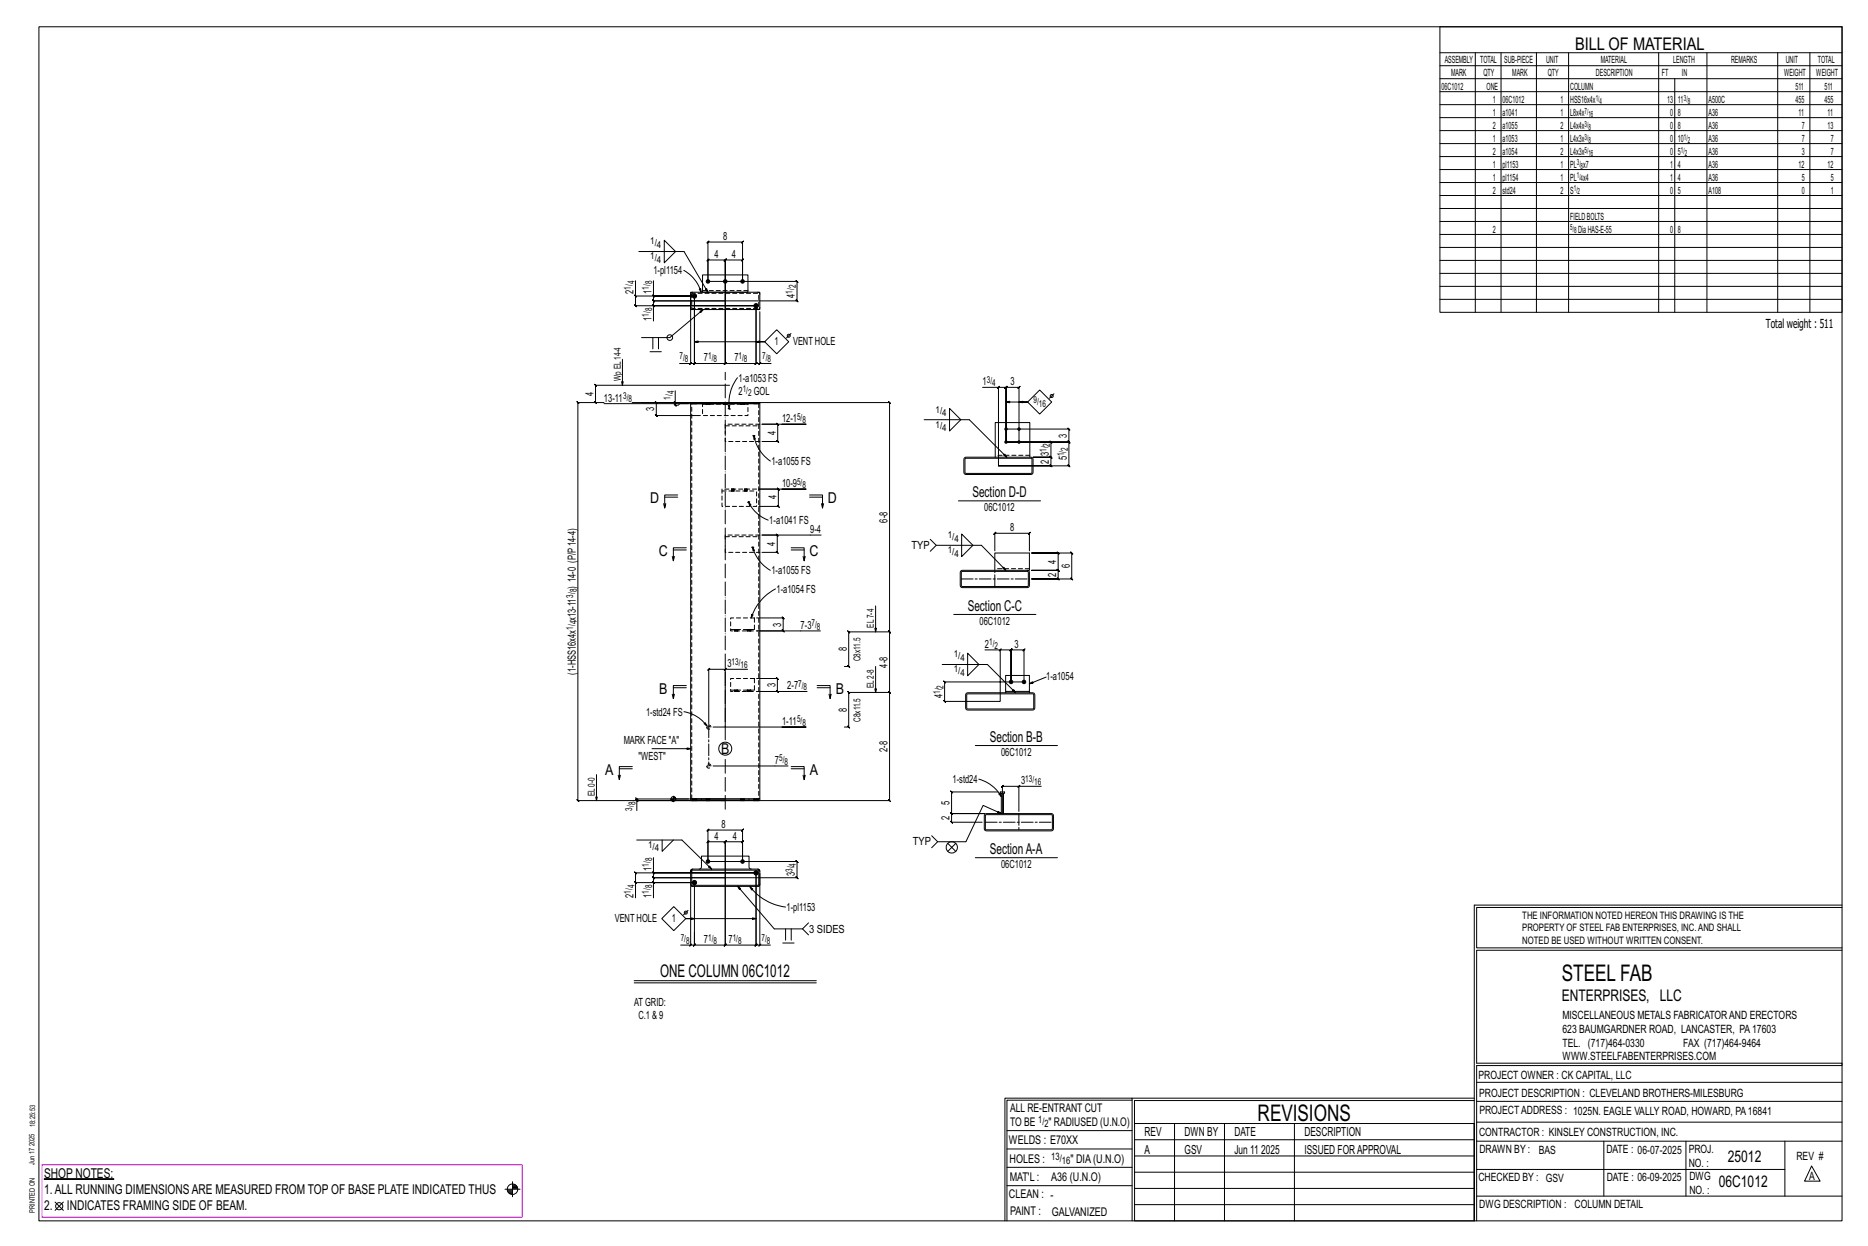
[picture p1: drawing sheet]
<svg xmlns="http://www.w3.org/2000/svg" width="914mm" height="610mm" viewBox="0 0 914 610" stroke-linecap="round" stroke-linejoin="round" font-family="sans-serif">
<g fill="#000" stroke="#000" stroke-width=".49">
<path d="M22 577h34z"/>
<circle cx="347" cy="138" r=".9"/>
<circle cx="355" cy="138" r=".9"/>
<circle cx="363" cy="138" r=".9"/>
<circle cx="340" cy="145" r="1.1"/>
<circle cx="370" cy="150" r="1.1"/>
<circle cx="492" cy="210" r=".6"/>
<circle cx="492" cy="216" r=".6"/>
<circle cx="499" cy="216" r=".6"/>
<circle cx="499" cy="210" r=".6"/>
<circle cx="495" cy="334" r=".9"/>
<circle cx="501" cy="334" r=".9"/>
<circle cx="340" cy="432" r="1.1"/>
<circle cx="347" cy="421" r=".9"/>
<circle cx="363" cy="421" r=".9"/>
<circle cx="370" cy="427" r="1.1"/>
</g>
<g fill="none" stroke="#000" stroke-width=".49">
<path d="M19 13h883v584h-883zM705 13h197v140h-197zM705 26h197M705 32h197M705 39h197M722 26v127M735 26v127M752 26v127M768 26v127M812 26v127M820 39v114M836 26v127"/>
<path d="M870 26v127M886 26v127M705 45h197M705 51h197M705 58h197M705 64h197M705 70h197M705 77h197M705 83h197M705 89h197M705 96h197M325 118l6 5-6 6z"/>
<path d="M705 102h197M705 108h197M705 115h197M311 137v8h29h-20v-8M313 123h22l12 20M335 132a18 18 0 0 1 8 11M344 135h22v8h-22zM347 138v-11l-1 1 1-1h8v1l1-1h-1v20v-20v1l1-1h-1h8v1l1-1h-1v11v-20h1l-1 1v-1h-16l-1 1 1-1v20h43v-1l1 1h-1v9l1 1-1-1h-35M705 121h197M705 127h197M705 134h197M311 144l1 1z"/>
<path d="M311 145v5v-1l1 1h-1h59h-50v7M319 144l1 1zM319 149l1 1zM320 145v2h-1l1 1v-1h35M338 143h34v8h-34zM338 145v33h-5M342 141h1v2zM344 151l-16 14h-14M355 147h-35h-1l1 1v-1v3M372 152v26h5M705 140h197M705 146h197"/>
<path d="M305 176v12M318 172h6M320 165v6M322 165v6M338 178l1-1zM338 178h2h-1l1-1v1v-33v33h-1l1-1v1h15l1-1-1 1v-31v31l1-1-1 1h15l1-1-1 1v-28v28l1-1-1 1h2M340 167h34h-4M372 178v-1l-1 1zM380 161l6 6-6 6-6-6zM387 163l-2 2M291 196l1 1zM296 197h-13l-1-1 1 1v195l-1-1 1 1h72h-43v5"/>
<path d="M296 197h41M309 197h46M330 196l1 1zM331 191v6h-17M331 197v1h-1l1 1v-1h1l1-1h22M338 197h34h-34zM338 197v195h1M339 197h.1M339 197h32M341 197h.1M343 197h-22v-1l1 1h-1v6l1 1-1-1h22M346 197h.1"/>
<path d="M346 198h.1M347 197h.1M347 198h.1M353 197h82v-1l1 1h-1v112M354 197h.1M354 198h.1M356 197h.1M356 198h.1M356 200h1M356 198h1v2zM357 188h-65h-1l1 1v-1v9M361 185a21 21 0 0 0-4 15"/>
<path d="M363 197h.1M363 198h.1M364 197h.1M364 198h.1M369 197h.1M371 197h.1M372 197v194h-34M465 200l5 5-5 6zM481 190h8v38M489 190v-1l-1 1zM489 190h3l1-1-1 1v26v-26l1-1-1 1h7h-1l1-1v1v26M492 197h11h-4"/>
<path d="M509 191l6 6-6 6-6-6zM516 193l-2 2M357 200h1M368 213h1M369 213l1 2h-1zM369 213a19 19 0 0 0 8 13M369 213h1M383 208h12h-22h8l-1-1 1 1v8h-1l1 1v-1h-8M452 205h22l19 19M492 210h31v-1l1 1h-1v6l1 1-1-1h-31h31l1 1-1-1v12v-1l1 1h-1h-34h25h1l-1-1v1v-4h1l-1-1v1h-8h8h1l-1-1v1v-8l1 1-1-1h-22M358 239h.1M359 239h.1"/>
<path d="M364 239h.1M366 239h.1M383 239h12h-24h10l1 1-1-1v9v-1l1 1h-1h-10M472 224h33l1 1v6l-1 1h-33v-1zM473 224h32v7l-32 1zM487 224v-17h17v17M325 246v3M325 243h7M332 242h-7v7l1-3M358 240h.1M359 240h.1M364 240h.1"/>
<path d="M366 240h.1M366 246l2 1h-1zM366 246a17 17 0 0 0 10 8M366 246h.1M367 246h-1M396 242h7v7v-3M396 243h7M402 246l1 3M469 245h40M329 272l1 2M330 269h6M336 268h-6v6v-2"/>
<path d="M368 268h.1M368 268l1 1v1zM368 268a19 19 0 0 0 9 11M368 268h1M387 268h7v6v-2M387 269h7M393 272l1 2M402 262h-29h7v-1l1 1h-1v8l1 1-1-1h-7M455 264l3 3h22l12 12M458 267l-3 3M470 279h33l1 1v7h-1h-32l-1-1zM471 280h32v7h-32z"/>
<path d="M471 261l5 6-5 5zM487 279v-8h17v8h-1M487 270v-9h-1l1-1v1h17h-1l1-1v1v9M505 271h20l-1-1 1 1v12h-1l1 1v-1h-20h13v1l-1-1h1v-4v1l-1-1h1h-13h13v1l-1-1h1v-8l-1-1 1 1zM380 288a24 24 0 0 0-12 14M429 296v13M359 308h.1M359 309h.1M361 308h.1M361 309h.1M366 308h.1M366 309h.1"/>
<path d="M368 308h.1M368 309h.1M368 301h1l-1 1zM370 302h13l1 1-1-1v7v-1l1 1h-1h-13h32M435 309l1 1zM467 301h40M474 320l5 5-5 6zM482 318h8v25h-28l1 1-1-1v-9h1l-1-1v1h39v-16l1-1-1 1h-6v-1l-1 1h1v16v-16v-1l-1 1h1h-5M489 318l1-1zM329 340l1 2M330 336h6M336 335h-6v7v-2"/>
<path d="M355 327h1l-1 1zM355 327h-8l-1 1 1-1v27M359 338h.1M361 338h.1M366 338h.1M366 327h-11v29M368 338h.1M370 332h11l-1-1 1 1v6h-1l1 1v-1h-11h25M400 335h6v7l1-2M400 336h6M406 340v2M413 326l3 1-1-1v-17l1 1-1-1h20l1 1-1-1v30"/>
<path d="M429 326v13M435 338l1 1zM461 325h22l14 14M473 339h33l1 1-1 7h-1h-32v-1zM473 340l33-1v8h-32zM492 339v-1h12v1M492 338v-8h12v8M512 331l-8 4M335 348a17 17 0 0 1 11 7M345 354l1 1zM349 356h46h-12M413 356h3l-1-1v1v-17h1l-1-1v1h20v-1l1 1h-1v53v-1l1 1h-1h-82"/>
<path d="M292 379v13M303 379v2M303 376h7M310 375h-7v6l1-2M319 366h19M349 375h37M387 375h7v6v-2M387 376h7M393 379l1 2M477 365h41M311 391l1 1zM328 391h9"/>
<path d="M328 391h2M329 391h1M329 392h1M330 389v3M330 391h1M330 390h1M330 390h.1M339 391h.1M339 392h.1M339 391h32v1h-32zM341 391h.1M341 392h.1"/>
<path d="M346 391h.1M346 392h.1M347 391h.1M347 392h.1M355 391h-43l-1-1 1 1v1M363 391h.1M363 392h.1M364 391h.1M364 392h.1M369 391h.1M369 392h.1M371 391h.1"/>
<path d="M371 392h.1M372 391v1h-1M479 381a18 18 0 0 1 11 9M482 398h33l1 1v7l-1 1-33-1v-1zM482 399h33v7h-32zM489 387h-23h-1l1 1v-1v11h-1l1 1v-1h16h-16h-1l1 1v-1v4h-1l1 1v-1h15M489 388h1v2zM490 387h2v1h-2zM490 388v10l-9-4-8 18h-14l-3-3M491 388v10M498 385l1-1zM499 385h-8v-1l-1 1h1v13"/>
<path d="M510 385h-11v12M312 411h22l14 14M320 420v7h50h-59l1 1-1-1v5M324 411v6l6-6M347 412v-1l-1 1h1v9h43l1 1-1-1v8l1 1-1-1h-35v-17l1-1-1 1zM459 412l-3 3M464 413l2 2 2-2M464 417l2-2 2 2M477 420h41M311 431l1 1zM311 439v-7h29h-20v7M319 427l1 1z"/>
<path d="M319 431l1 1zM320 427v2h-1l1 1v-1h35M338 434v28h-5M338 433h.1M338 426h.1M338 426l33-1 1 1v7l-1 1h-32l-1-1zM339 433v1M339 425h.1M339 426h32v7h-32zM342 425l1-1v-5h24v5l1 1M347 421v-15l-1 1 1-1h16v1l1-1h-1v15v-9l1-1-1 1h-8l1-1-1 1v17M355 429h-35h-1l1 1v-1v3"/>
<path d="M355 429v33h1l-1 1v-1h-15l-1 1 1-1v-30M355 429v33v1l1-1h-1h15v1l1-1h-1v-35v35v1l1-1h-1h2M361 434l18 20h14l3-2M367 434l2 1h-1zM367 434a26 26 0 0 0 18 10M371 425h.1M371 433v1M372 426h.1M372 433h.1M372 427v35h5M330 444l6 5-6 6-6-6zM337 445l-2 3"/>
<path d="M340 449h-4h34M340 456v6l-1 1 1-1h-2M385 454v6M387 454v6M393 454l3 3M722 443v154M722 443h180M902 444h-179v20h179M310 480h90M338 462v1l1-1zM371 463l1-1zM383 461h6"/>
<path d="M902 465h-179v55h179v1h-179v76M310 481h90M554 538h-61v59M554 537h168M722 538h-167v13M723 539h179M723 530h179M493 553h61M555 550h167v47h-167zM555 558h167M575 550v47M599 550v47"/>
<path d="M634 550v47M723 549h179M723 558h179M785 558v27M825 558v27M874 558v27M251 578v8M251 580h1M493 571h61M493 562h61M555 573h167M555 566h167"/>
<path d="M723 572h151M887 570l4 8h-8zM27 588l4 4M31 588l-4 4M247 582h8M248 582h3M248 583h3M249 583h2M249 584h2M251 581h2M251 580h2M492 597v-60h62v60"/>
<path d="M493 580h61M555 589h167M555 581h167M723 585h179"/>
<circle cx="328" cy="165" r="1.4"/>
<circle cx="386" cy="164" r=".7"/>
<circle cx="515" cy="194" r=".7"/>
<circle cx="355" cy="366" r="3"/>
<circle cx="330" cy="391" r="1.2"/>
<circle cx="466" cy="415" r="2.8"/>
<circle cx="336" cy="446" r=".7"/>
<circle cx="29" cy="590" r="1.8"/>
<circle cx="251" cy="582" r="2.6"/>
</g>
<path d="M21 570h235v26h-235z" fill="none" stroke="#f0f" stroke-width=".5"/>
<g fill="none" stroke="#000" stroke-width=".49" stroke-dasharray="2 1.4">
<path d="M338 150l1 1M339 144h-1M339 144h32v7h-32zM339 143l-1 1h1M366 142h-22M371 151l1-1M372 144l-1-1M339 197h.1M340 197h-1M340 197h.1M341 197h.1M344 197v6h22v-6"/>
<path d="M344 198h22M346 197v1M346 197h.1M347 197v1zM347 197l-1 1M347 198h-1M347 197v1M347 197h.1M347 198h.1M347 198v-1M354 197v1M354 197h.1"/>
<path d="M355 197l-1 1M355 197v1zM355 198h.1M355 197v1M356 197v1M356 197h.1M356 198h.1M356 198v-1M363 197v1M363 197h.1M363 197l1 1zM363 198h.1"/>
<path d="M364 197v1M364 197h.1M364 198h.1M364 198v-1M369 197h.1M370 197h-1M370 197h.1M371 197h.1M371 197v194M355 208h17M372 208h-17v8h17M353 239h17v9h-17z"/>
<path d="M358 239v1M358 239h.1M359 239v1zM359 239l-1 1M359 239v1M359 239h.1M364 239v1M364 239h1M365 239l-1 1M365 239v1M365 239v1zM366 239h.1"/>
<path d="M504 223h-17M353 240h17M359 240h-1M359 240h.1M359 240v-1M365 240h.1M366 240h.1M366 240v-1M355 263h17M372 262h-17v8h17M504 278h-17M358 302h11v7h-11z"/>
<path d="M359 308h1M359 308v1M360 309h-1M360 309v-1M360 308v1zM360 309l1-1M360 308h1M361 309v-1M361 309h.1M366 308h.1M366 308v1M366 309h.1"/>
<path d="M366 309v-1M366 308l1 1zM367 309v-1M367 308h.1M367 309l1-1M368 309v-1M368 309h-1M369 308h-11M358 332h11v6h-11zM359 338h1M359 338h.1M360 338h-1"/>
<path d="M360 338h.1M360 338h1M361 338h.1M366 338h.1M366 338h1zM367 338h.1M367 338h1M368 338h.1M368 338h-1M369 338h-11M339 391v-194M339 391v1"/>
<path d="M339 391h.1M340 391l-1 1M340 391v1zM340 392h.1M340 391v1M341 391v1M341 391h.1M341 392h.1M341 392v-1M343 391v1M346 391v1M346 391h.1"/>
<path d="M347 391v1zM347 391l-1 1M347 392h-1M347 391v1M347 391h.1M347 392h.1M347 392v-1M363 391v1M363 391h.1M363 391l1 1zM363 392h.1M364 391v1"/>
<path d="M364 391h.1M364 392h.1M364 392v-1M367 392v-1M369 391v1M369 391h.1M370 391l-1 1M370 391v1zM370 392h.1M370 391v1M371 391v1M371 391h.1"/>
<path d="M371 392h.1M371 392v-1M338 433h.1M338 426h1h-1M338 433h1M339 425l-1 1M339 434h.1M339 425h.1M371 434h.1M371 425h.1M371 433h1M372 426l-1-1"/>
<path d="M372 433h.1M372 426h.1"/>
<circle cx="347" cy="356" r=".5"/>
<circle cx="347" cy="356" r="1.1"/>
<circle cx="347" cy="375" r=".5"/>
<circle cx="347" cy="375" r="1.1"/>
</g>
<path d="M355 362v-180M355 396v-25" fill="none" stroke="#000" stroke-width=".49" stroke-dasharray="6.8 1 0 1"/>
<path d="M471 283h33M487 287v-7M347 355v19M499 398v9M482 402h34" fill="none" stroke="#000" stroke-width=".49" stroke-dasharray="5.8 1 1 1"/>
<g font-size="11.2">
<text x="764" y="480">STEEL FAB</text>
<text x="616" y="548">REVISIONS</text>
</g>
<g font-size="8.6">
<text x="771" y="24">BILL OF MATERIAL</text>
<text x="323" y="478">ONE COLUMN 06C1012</text>
</g>
<g font-size="7.9">
<text x="765" y="490">ENTERPRISES, LLC</text>
<text x="846" y="569">25012</text>
<text x="841" y="581">06C1012</text>
</g>
<g font-size="7.3">
<text x="476" y="243">Section D-D</text>
<text x="318" y="246">D</text>
<text x="405" y="246">D</text>
<text x="323" y="272">C</text>
<text x="396" y="272">C</text>
<text x="474" y="299">Section C-C</text>
<text x="323" y="339">B</text>
<text x="409" y="339">B</text>
<text x="485" y="363">Section B-B</text>
<text x="353" y="369">B</text>
<text x="296" y="379">A</text>
<text x="396" y="379">A</text>
<text x="485" y="418">SectionA-A</text>
</g>
<g font-size="6.6">
<text x="22" y="576">SHOP NOTES:</text>
<text x="22" y="584">1.ALL RUNNING DIMENSIONSARE MEASURED FROM TOP OF BASE PLATE INDICATED THUS</text>
<text x="22" y="592">2.</text>
<text x="33" y="592">INDICATES FRAMING SIDE OF BEAM.</text>
</g>
<g font-size="6.1">
<text x="864" y="161">Total weight : 511</text>
<text x="560" y="556">REV</text>
<text x="580" y="556">DWN BY</text>
<text x="604" y="556">DATE</text>
<text x="639" y="556">DESCRIPTION</text>
<text x="560" y="564">A</text>
<text x="580" y="564">GSV</text>
<text x="604" y="564">Jun 11</text>
<text x="617" y="564">2025</text>
<text x="639" y="564">ISSUED FORAPPROVAL</text>
</g>
<g font-size="5.9">
<text x="494" y="560">WELDS : E70XX</text>
<text x="494" y="569">HOLES :</text>
<text x="524" y="569">&quot; DIA(U.N.O)</text>
<text x="494" y="578">MAT'L :</text>
<text x="515" y="578">A36 (U.N.O)</text>
<text x="494" y="586">CLEAN : -</text>
<text x="495" y="595">PAINT :</text>
<text x="515" y="595">GALVANIZED</text>
</g>
<g font-size="5.8">
<text x="494" y="544">ALL RE-ENTRANT CUT</text>
<text x="494" y="551">TO BE</text>
<text x="513" y="551">&quot; RADIUSED (U.N.O)</text>
</g>
<g font-size="5.6">
<text x="765" y="499">MISCELLANEOUS METALS FABRICATORAND ERECTORS</text>
<text x="765" y="505">623 BAUMGARDNER ROAD, LANCASTER, PA17603</text>
<text x="765" y="512">TEL. (717)464-0330</text>
<text x="824" y="512">FAX (717)464-9464</text>
<text x="765" y="519">WWW.STEELFABENTERPRISES.COM</text>
<text x="724" y="528">PROJECT OWNER : CK CAPITAL, LLC</text>
<text x="724" y="537">PROJECT DESCRIPTION : CLEVELAND BROTHERS-MILESBURG</text>
<text x="724" y="545">PROJECTADDRESS : 1025N. EAGLE VALLY ROAD, HOWARD, PA16841</text>
<text x="724" y="556">CONTRACTOR : KINSLEY CONSTRUCTION, INC.</text>
<text x="724" y="564">DRAWN BY :</text>
<text x="753" y="564">BAS</text>
<text x="786" y="564">DATE : 06-07-2025</text>
<text x="827" y="564">PROJ.</text>
<text x="879" y="568">REV #</text>
<text x="827" y="571">NO. :</text>
<text x="724" y="578">CHECKED BY : GSV</text>
<text x="787" y="578">DATE : 06-09-2025</text>
<text x="827" y="578">DWG</text>
<text x="886" y="578">A</text>
<text x="827" y="584">NO. :</text>
<text x="724" y="591">DWG DESCRIPTION : COLUMN DETAIL</text>
</g>
<g font-size="5.5">
<text x="354" y="117">8</text>
<text x="350" y="126">4</text>
<text x="358" y="126">4</text>
<text x="320" y="134">1-pl1154</text>
<text x="310" y="144" transform="rotate(-90 310 144)">2</text>
<text x="319" y="144" transform="rotate(-90 319 144)">1</text>
<text x="389" y="146" transform="rotate(-90 389 146)">4</text>
<text x="319" y="157" transform="rotate(-90 319 157)">1</text>
<text x="379" y="169">1</text>
<text x="388" y="169">VENT HOLE</text>
<text x="345" y="177">7</text>
<text x="359" y="177">7</text>
<text x="362" y="187">1-a1053 FS</text>
<text x="481" y="189">1</text>
<text x="495" y="189">3</text>
<text x="291" y="194" transform="rotate(-90 291 194)">4</text>
<text x="296" y="196">13-11</text>
<text x="362" y="193">2</text>
<text x="369" y="193">GOL</text>
<text x="320" y="201" transform="rotate(-90 320 201)">3</text>
<text x="383" y="207">12-1</text>
<text x="380" y="213" transform="rotate(-90 380 213)">4</text>
<text x="522" y="214" transform="rotate(-90 522 214)">3</text>
<text x="378" y="228">1-a1055 FS</text>
<text x="513" y="227" transform="rotate(-90 513 227)">2</text>
<text x="513" y="223" transform="rotate(-90 513 223)">3</text>
<text x="522" y="225" transform="rotate(-90 522 225)">5</text>
<text x="383" y="238">10-9</text>
<text x="380" y="244" transform="rotate(-90 380 244)">4</text>
<text x="482" y="250">06C1012</text>
<text x="377" y="256">1-a1041 FS</text>
<text x="434" y="256" transform="rotate(-90 434 256)">6-8</text>
<text x="397" y="261">9-4</text>
<text x="494" y="260">8</text>
<text x="379" y="267" transform="rotate(-90 379 267)">4</text>
<text x="446" y="269">TYP</text>
<text x="517" y="276" transform="rotate(-90 517 276)">4</text>
<text x="378" y="281">1-a1055 FS</text>
<text x="524" y="278" transform="rotate(-90 524 278)">6</text>
<text x="517" y="282" transform="rotate(-90 517 282)">2</text>
<text x="282" y="288" transform="rotate(-90 282 288)">) 14-0 (P/P14-4)</text>
<text x="380" y="290">1-a1054 FS</text>
<text x="282" y="304" transform="rotate(-90 282 304)">x13-11</text>
<text x="479" y="306">06C1012</text>
<text x="382" y="307" transform="rotate(-90 382 307)">3</text>
<text x="392" y="308">7-3</text>
<text x="482" y="317">2</text>
<text x="497" y="317">3</text>
<text x="414" y="319" transform="rotate(-90 414 319)">8</text>
<text x="356" y="326">3</text>
<text x="434" y="327" transform="rotate(-90 434 327)">4-8</text>
<text x="282" y="330" transform="rotate(-90 282 330)">(1-HSS16x4x</text>
<text x="512" y="333">1-a1054</text>
<text x="380" y="336" transform="rotate(-90 380 336)">3</text>
<text x="385" y="337">2-7</text>
<text x="461" y="342" transform="rotate(-90 461 342)">4</text>
<text x="316" y="350">1-std24 FS</text>
<text x="414" y="348" transform="rotate(-90 414 348)">8</text>
<text x="383" y="355">1-11</text>
<text x="305" y="364">MARK FACE &quot;A&quot;</text>
<text x="313" y="372">&quot;WEST&quot;</text>
<text x="434" y="368" transform="rotate(-90 434 368)">2-8</text>
<text x="490" y="370">06C1012</text>
<text x="379" y="374">7</text>
<text x="466" y="383">1-std24</text>
<text x="500" y="384">3</text>
<text x="465" y="394" transform="rotate(-90 465 394)">5</text>
<text x="465" y="401" transform="rotate(-90 465 401)">2</text>
<text x="353" y="405">8</text>
<text x="350" y="411">4</text>
<text x="359" y="411">4</text>
<text x="447" y="414">TYP</text>
<text x="319" y="426" transform="rotate(-90 319 426)">1</text>
<text x="490" y="425">06C1012</text>
<text x="389" y="429" transform="rotate(-90 389 429)">3</text>
<text x="310" y="439" transform="rotate(-90 310 439)">2</text>
<text x="319" y="439" transform="rotate(-90 319 439)">1</text>
<text x="385" y="446">1-pl1153</text>
<text x="301" y="451">VENT HOLE</text>
<text x="329" y="451">1</text>
<text x="345" y="461">7</text>
<text x="357" y="461">7</text>
<text x="396" y="456">3 SIDES</text>
<text x="310" y="492">AT GRID:</text>
<text x="312" y="499">C.1 &amp; 9</text>
</g>
<g font-size="5">
<text x="745" y="450">THE INFORMATION NOTED HEREON THIS DRAWING IS THE</text>
<text x="745" y="456">PROPERTY OF STEEL FAB ENTERPRISES, INC.AND SHALL</text>
<text x="745" y="462">NOTED BE USED WITHOUT WRITTEN CONSENT.</text>
<text x="508" y="550">1/</text>
<text x="511" y="551">2</text>
<text x="515" y="568">13/</text>
<text x="520" y="570">16</text>
</g>
<g font-size="4.9">
<text x="707" y="31">ASSEMBLY</text>
<text x="725" y="31">TOTAL</text>
<text x="736" y="31">SUB-PIECE</text>
<text x="757" y="31">UNIT</text>
<text x="784" y="31">MATERIAL</text>
<text x="819" y="31">LENGTH</text>
<text x="847" y="31">REMARKS</text>
<text x="874" y="31">UNIT</text>
<text x="890" y="31">TOTAL</text>
<text x="710" y="37">MARK</text>
<text x="726" y="37">QTY</text>
<text x="740" y="37">MARK</text>
<text x="758" y="37">QTY</text>
<text x="781" y="37">DESCRIPTION</text>
<text x="814" y="37">FT</text>
<text x="823" y="37">IN</text>
<text x="873" y="37">WEIGHT</text>
<text x="889" y="37">WEIGHT</text>
<text x="706" y="44">06C1012</text>
<text x="728" y="44">ONE</text>
<text x="769" y="44">COLUMN</text>
<text x="879" y="44">511</text>
<text x="893" y="44">511</text>
<text x="731" y="50">1</text>
<text x="736" y="50">06C1012</text>
<text x="764" y="50">1</text>
<text x="769" y="50">HSS16x4x</text>
<text x="816" y="50">13</text>
<text x="821" y="50">11</text>
<text x="836" y="50">A500C</text>
<text x="879" y="50">455</text>
<text x="893" y="50">455</text>
<text x="731" y="57">1</text>
<text x="736" y="57">a1041</text>
<text x="764" y="57">1</text>
<text x="769" y="57">L8x4x</text>
<text x="818" y="57">0</text>
<text x="821" y="57">8</text>
<text x="836" y="57">A36</text>
<text x="880" y="57">11</text>
<text x="895" y="57">11</text>
<text x="731" y="63">2</text>
<text x="736" y="63">a1055</text>
<text x="764" y="63">2</text>
<text x="769" y="63">L4x4x</text>
<text x="818" y="63">0</text>
<text x="821" y="63">8</text>
<text x="836" y="63">A36</text>
<text x="882" y="63">7</text>
<text x="895" y="63">13</text>
<text x="731" y="69">1</text>
<text x="736" y="69">a1053</text>
<text x="764" y="69">1</text>
<text x="769" y="69">L4x3x</text>
<text x="818" y="69">0</text>
<text x="821" y="69">10</text>
<text x="836" y="69">A36</text>
<text x="882" y="69">7</text>
<text x="896" y="69">7</text>
<text x="731" y="76">2</text>
<text x="736" y="76">a1054</text>
<text x="764" y="76">2</text>
<text x="769" y="76">L4x3x</text>
<text x="818" y="76">0</text>
<text x="821" y="76">5</text>
<text x="836" y="76">A36</text>
<text x="882" y="76">3</text>
<text x="896" y="76">7</text>
<text x="731" y="82">1</text>
<text x="736" y="82">pl1153</text>
<text x="764" y="82">1</text>
<text x="769" y="82">PL x7</text>
<text x="818" y="82">1</text>
<text x="821" y="82">4</text>
<text x="836" y="82">A36</text>
<text x="880" y="82">12</text>
<text x="895" y="82">12</text>
<text x="731" y="88">1</text>
<text x="736" y="88">pl1154</text>
<text x="764" y="88">1</text>
<text x="769" y="88">PL x4</text>
<text x="818" y="88">1</text>
<text x="821" y="88">4</text>
<text x="836" y="88">A36</text>
<text x="882" y="88">5</text>
<text x="896" y="88">5</text>
<text x="731" y="95">2</text>
<text x="736" y="95">std24</text>
<text x="764" y="95">2</text>
<text x="769" y="95">S</text>
<text x="818" y="95">0</text>
<text x="821" y="95">5</text>
<text x="836" y="95">A108</text>
<text x="882" y="95">0</text>
<text x="896" y="95">1</text>
<text x="769" y="107">FIELDBOLTS</text>
<text x="731" y="114">2</text>
<text x="772" y="114">DiaHAS-E-55</text>
<text x="818" y="114">0</text>
<text x="821" y="114">8</text>
</g>
<g font-size="4.7">
<text x="318" y="120">1/</text>
<text x="322" y="121">4</text>
<text x="318" y="127">1/</text>
<text x="322" y="129">4</text>
<text x="309" y="142" transform="rotate(-90 309 142)">1/</text>
<text x="311" y="139" transform="rotate(-90 311 139)">4</text>
<text x="318" y="142" transform="rotate(-90 318 142)">1/</text>
<text x="319" y="139" transform="rotate(-90 319 139)">8</text>
<text x="388" y="144" transform="rotate(-90 388 144)">1/</text>
<text x="390" y="141" transform="rotate(-90 390 141)">2</text>
<text x="318" y="155" transform="rotate(-90 318 155)">1/</text>
<text x="319" y="152" transform="rotate(-90 319 152)">8</text>
<text x="333" y="176">7/</text>
<text x="335" y="177">8</text>
<text x="347" y="176">1/</text>
<text x="349" y="177">8</text>
<text x="362" y="176">1/</text>
<text x="364" y="177">8</text>
<text x="373" y="176">7/</text>
<text x="376" y="177">8</text>
<text x="304" y="186" transform="rotate(-90 304 186)">Wp EL14-4</text>
<text x="364" y="192">1/</text>
<text x="483" y="187">3/</text>
<text x="486" y="189">4</text>
<text x="305" y="195">3/</text>
<text x="308" y="197">8</text>
<text x="328" y="196" transform="rotate(-90 328 196)">1/</text>
<text x="330" y="193" transform="rotate(-90 330 193)">4</text>
<text x="366" y="194">2</text>
<text x="506" y="197">9/</text>
<text x="458" y="202">1/</text>
<text x="461" y="204">4</text>
<text x="508" y="199">16</text>
<text x="390" y="205">5/</text>
<text x="393" y="207">8</text>
<text x="458" y="209">1/</text>
<text x="461" y="211">4</text>
<text x="512" y="221" transform="rotate(-90 512 221)">1/</text>
<text x="514" y="219" transform="rotate(-90 514 219)">2</text>
<text x="523" y="221" transform="rotate(-90 523 221)">2</text>
<text x="521" y="223" transform="rotate(-90 521 223)">1/</text>
<text x="390" y="237">5/</text>
<text x="393" y="239">8</text>
<text x="464" y="263">1/</text>
<text x="467" y="265">4</text>
<text x="464" y="271">1/</text>
<text x="467" y="272">4</text>
<text x="281" y="292" transform="rotate(-90 281 292)">3/</text>
<text x="282" y="290" transform="rotate(-90 282 290)">8</text>
<text x="282" y="305" transform="rotate(-90 282 305)">4</text>
<text x="281" y="308" transform="rotate(-90 281 308)">1/</text>
<text x="397" y="306">7/</text>
<text x="400" y="308">8</text>
<text x="428" y="307" transform="rotate(-90 428 307)">EL7-4</text>
<text x="484" y="316">1/</text>
<text x="487" y="317">2</text>
<text x="421" y="323" transform="rotate(-90 421 323)">C8x11.5</text>
<text x="467" y="322">1/</text>
<text x="470" y="323">4</text>
<text x="358" y="325">13/</text>
<text x="362" y="327">16</text>
<text x="467" y="329">1/</text>
<text x="470" y="331">4</text>
<text x="391" y="336">7/</text>
<text x="393" y="338">8</text>
<text x="428" y="337" transform="rotate(-90 428 337)">EL2-8</text>
<text x="460" y="340" transform="rotate(-90 460 340)">1/</text>
<text x="462" y="337" transform="rotate(-90 462 337)">2</text>
<text x="390" y="353">5/</text>
<text x="421" y="353" transform="rotate(-90 421 353)">C8x11.5</text>
<text x="393" y="355">8</text>
<text x="381" y="373">5/</text>
<text x="384" y="374">8</text>
<text x="502" y="382">13/</text>
<text x="291" y="390" transform="rotate(-90 291 390)">EL0-0</text>
<text x="506" y="384">16</text>
<text x="311" y="394" transform="rotate(-90 311 394)">8</text>
<text x="309" y="397" transform="rotate(-90 309 397)">3/</text>
<text x="317" y="415">1/</text>
<text x="321" y="416">4</text>
<text x="318" y="424" transform="rotate(-90 318 424)">1/</text>
<text x="319" y="421" transform="rotate(-90 319 421)">8</text>
<text x="390" y="424" transform="rotate(-90 390 424)">4</text>
<text x="388" y="427" transform="rotate(-90 388 427)">3/</text>
<text x="309" y="437" transform="rotate(-90 309 437)">1/</text>
<text x="311" y="435" transform="rotate(-90 311 435)">4</text>
<text x="318" y="437" transform="rotate(-90 318 437)">1/</text>
<text x="319" y="435" transform="rotate(-90 319 435)">8</text>
<text x="333" y="460">7/</text>
<text x="336" y="462">8</text>
<text x="347" y="460">1/</text>
<text x="349" y="462">8</text>
<text x="359" y="460">1/</text>
<text x="361" y="462">8</text>
<text x="373" y="460">7/</text>
<text x="375" y="462">8</text>
</g>
<g font-size="4.2">
<text x="781" y="49">1/</text>
<text x="783" y="51">4</text>
<text x="824" y="49">3/</text>
<text x="826" y="51">8</text>
<text x="776" y="56">7/</text>
<text x="778" y="57">16</text>
<text x="776" y="62">3/</text>
<text x="778" y="63">8</text>
<text x="776" y="68">3/</text>
<text x="778" y="70">8</text>
<text x="824" y="68">1/</text>
<text x="826" y="70">2</text>
<text x="776" y="75">5/</text>
<text x="778" y="76">16</text>
<text x="823" y="75">1/</text>
<text x="825" y="76">2</text>
<text x="772" y="81">3/</text>
<text x="774" y="82">8</text>
<text x="772" y="87">1/</text>
<text x="774" y="89">4</text>
<text x="770" y="94">1/</text>
<text x="772" y="95">2</text>
<text x="769" y="113">5/</text>
<text x="770" y="114">8</text>
</g>
<g font-size="3.7">
<text x="17" y="551" transform="rotate(-90 17 551)">18:25:53</text>
<text x="17" y="561" transform="rotate(-90 17 561)">2025</text>
<text x="17" y="570" transform="rotate(-90 17 570)">Jun 17</text>
<text x="17" y="593" transform="rotate(-90 17 593)">PRINTED ON</text>
</g>
</svg>
